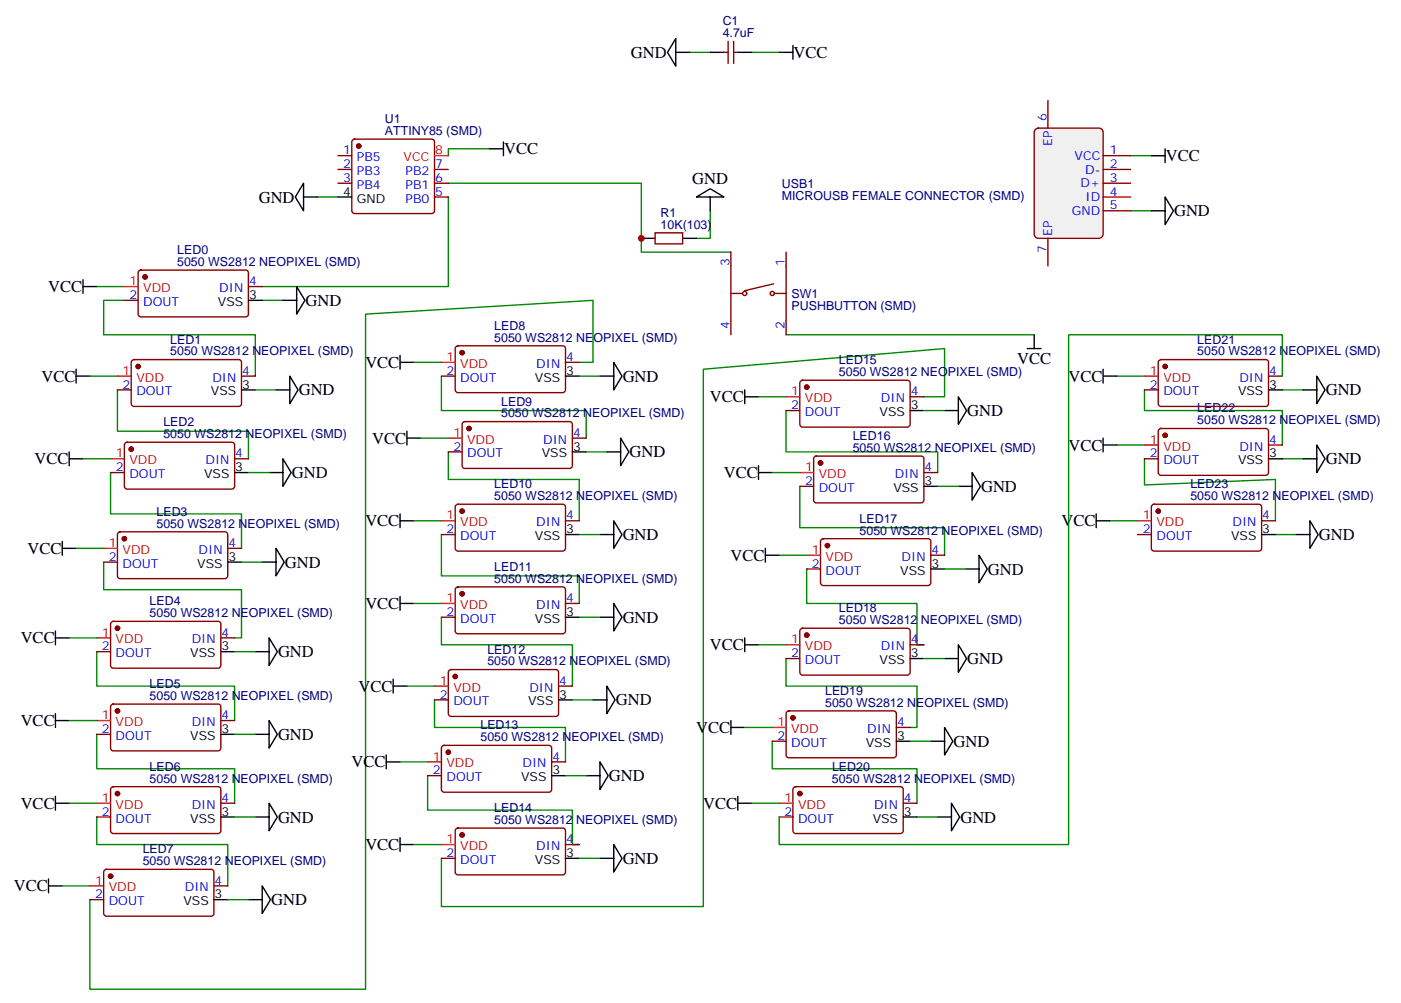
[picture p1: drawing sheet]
<svg xmlns="http://www.w3.org/2000/svg" width="359mm" height="257mm" viewBox="0 0 359 257" stroke-linecap="round" stroke-linejoin="round" font-family="sans-serif">
<g fill="none" stroke="#008700" stroke-width=".35">
<path d="M176.5 13.4h5.3M192.3 13.4h7.1M125.3 38.1h-10.6v1.8M289.3 39.9h5.3M81.2 50.4h5.3M114.7 50.4v23h-47.6M114.7 46.9h49.4v17.7h22.9M181.8 54v7h-3.6M289.3 54h5.3M24.8 73.4h7M31.8 76.9h-5.3v8.8h38.8v10.6M67.1 76.9h5.3"/>
<path d="M23 96.3h7.1M30.1 99.8v10.6h33.5v7.1M65.3 99.8h5.3M105.9 92.8h7.1M113 96.3v8.8h37v7.1M148.2 92.8h3.6v-15.9l-58.2 3.5v172.9h-70.6v-22.9M148.2 96.3h5.3M201.2 85.7h63.5M285.8 96.3h7.1M292.9 99.8v5.3h35.3v8.8M328.2 99.8h5.2M21.2 117.5h7.1"/>
<path d="M107.7 112.2h7M114.7 115.7v7.1h33.5v10.5M150 115.7h5.3M194.1 101.6h7.1M201.2 105.1v10.6h38.8v5.3M236.4 101.6h5.3v-12.3l-61.7 5.2v137.6h-67v-12.3M236.4 105.1h5.3M285.8 113.9h7.1M292.9 117.5v6.7l33.5-1.4v10.5M328.2 117.5h5.2M28.3 121v10.6h33.5v8.8M63.6 121h5.3"/>
<path d="M105.9 133.3h7.1M113 136.9v10.6h35.2v7M148.2 136.9h5.3M197.6 121h7.1M204.7 124.5v10.6h37v7.1M240 124.5h5.3M284.1 133.3h7M326.4 136.9h5.3M19.5 140.4h7M26.5 143.9v7.1h35.3v12.3h-1.8M61.8 143.9h5.3M105.9 154.5h7.1"/>
<path d="M113 158v7.1h33.5v10.6M148.2 158h5.3M199.4 142.2h7M206.4 145.7v8.8h28.3v10.6h1.7M241.7 145.7h5.3M17.7 163.3h7.1M24.8 166.9v8.8h35.2v8.8M60 166.9h5.3M104.1 175.7h7.1M111.2 179.2v7.1h33.5v8.8M146.5 179.2h5.3M194.1 165.1h7.1"/>
<path d="M201.2 168.6v7.1h33.5v10.6h-1.8M236.4 168.6h5.3M17.7 184.5h7.1M24.8 188v8.8h35.2v8.9M60 188h5.3M102.4 195.1h7M109.4 198.6v8.8h37.1v8.9h1.7M144.7 198.6h5.3M190.6 186.3h7M197.6 189.8v7h37.1v8.9M232.9 189.8h5.3M17.7 205.7h7.1"/>
<path d="M24.8 209.2v7.1h33.5v10.5M60 209.2h5.3M105.9 216.3h7.1M148.2 219.8h5.3M192.3 205.7h7.1M234.7 209.2h5.3M15.9 226.8h7.1M58.3 230.4h5.3"/>
</g>
<g fill="none" stroke="#000" stroke-width=".35">
<path d="M172.9 9.9v7l-2.1-3.5zM172.9 13.4h3.6M181.8 13.4h3.5M188.8 13.4h3.5M199.4 13.4h3.5M202.9 11.6v3.6M125.3 38.1h3.5M128.8 36.3v3.6M294.6 39.9h3.6M298.2 38.1v3.5M77.7 46.9v7.1l-2.1-3.6zM77.7 50.4h3.5"/>
<path d="M178.2 50.4l3.6-2.1 3.5 2.1zM181.8 50.4v3.6M294.6 54h3.6M298.2 50.4l2.1 3.6-2.1 3.5zM21.2 73.4h3.6M21.2 71.6v3.5M63.6 76.9h3.5M72.4 76.9h3.5M75.9 73.4l2.1 3.5-2.1 3.5zM164.1 61h3.5M174.7 61h3.5M19.5 96.3h3.5"/>
<path d="M19.5 94.5v3.6M61.8 99.8h3.5M70.6 99.8h3.6M74.2 96.3l2.1 3.5-2.1 3.6zM102.4 91v3.5M102.4 92.8h3.5M144.7 96.3h3.5M153.5 96.3h3.6M157.1 92.8l2.1 3.5-2.1 3.5zM190.6 99.8v3.6M262.9 89.3h3.5M264.7 85.7v3.6"/>
<path d="M282.3 94.5v3.6M282.3 96.3h3.5M324.6 99.8h3.6M333.4 99.8h3.6M337 96.3l2.1 3.5-2.1 3.6zM17.7 117.5h3.5M17.7 115.7v3.5M72.4 117.5l2.1 3.5-2.1 3.5zM104.1 112.2h3.6M104.1 110.4v3.5M146.5 115.7h3.5M155.3 115.7h3.5"/>
<path d="M158.8 112.2l2.1 3.5-2.1 3.5zM190.6 101.6h3.5M194.1 119.2v3.6M232.9 105.1h3.5M241.7 105.1h3.6M245.3 101.6l2.1 3.5-2.1 3.6zM282.3 113.9h3.5M282.3 112.2v3.5M324.6 117.5h3.6M333.4 117.5h3.6M337 113.9l2.1 3.6-2.1 3.5zM15.9 138.6v3.6"/>
<path d="M60 121h3.6M68.9 121h3.5M102.4 133.3h3.5M102.4 131.6v3.5M144.7 136.9h3.5M153.5 136.9h3.6M157.1 133.3l2.1 3.6-2.1 3.5zM194.1 121h3.5M236.4 124.5h3.6M245.3 124.5h3.5M248.8 121l2.1 3.5-2.1 3.6zM280.5 133.3h3.6"/>
<path d="M280.5 131.6v3.5M322.9 136.9h3.5M331.7 136.9h3.5M335.2 133.3l2.1 3.6-2.1 3.5zM15.9 140.4h3.6M58.3 143.9h3.5M67.1 143.9h3.5M70.6 140.4l2.1 3.5-2.1 3.6zM102.4 152.8v3.5M102.4 154.5h3.5M144.7 158h3.5M153.5 158h3.6"/>
<path d="M157.1 154.5l2.1 3.5-2.1 3.6zM195.9 142.2h3.5M195.9 140.4v3.5M238.2 145.7h3.5M247 145.7h3.5M250.5 142.2l2.2 3.5-2.2 3.5zM14.2 161.6v3.5M14.2 163.3h3.5M56.5 166.9h3.5M65.3 166.9h3.6M68.9 163.3l2.1 3.6-2.1 3.5zM100.6 175.7h3.5"/>
<path d="M100.6 173.9v3.5M142.9 179.2h3.6M151.8 179.2h3.5M155.3 175.7l2.1 3.5-2.1 3.5zM190.6 165.1h3.5M190.6 163.3v3.6M232.9 168.6h3.5M241.7 168.6h3.6M245.3 165.1l2.1 3.5-2.1 3.6zM14.2 182.7v3.6M14.2 184.5h3.5M56.5 188h3.5"/>
<path d="M65.3 188h3.6M68.9 184.5l2.1 3.5-2.1 3.6zM98.8 195.1h3.6M98.8 193.3v3.5M141.2 198.6h3.5M150 198.6h3.5M153.5 195.1l2.1 3.5-2.1 3.5zM187 186.3h3.6M187 184.5v3.5M229.4 189.8h3.5M238.2 189.8h3.5M241.7 186.3l2.1 3.5-2.1 3.5z"/>
<path d="M14.2 205.7h3.5M14.2 203.9v3.5M56.5 209.2h3.5M65.3 209.2h3.6M68.9 205.7l2.1 3.5-2.1 3.5zM102.4 216.3h3.5M102.4 214.5v3.5M144.7 219.8h3.5M153.5 219.8h3.6M157.1 216.3l2.1 3.5-2.1 3.5zM188.8 205.7h3.5M188.8 203.9v3.5"/>
<path d="M231.1 209.2h3.6M240 209.2h3.5M243.5 205.7l2.1 3.5-2.1 3.5zM12.4 226.8h3.5M12.4 225.1v3.5M54.8 230.4h3.5M63.6 230.4h3.5M67.1 226.8l2.1 3.6-2.1 3.5z"/>
</g>
<g fill="#870000" stroke="#870000" stroke-width=".35">
<circle cx="296.4" cy="130.9" r=".53"/>
<circle cx="298.2" cy="111.5" r=".53"/>
<circle cx="298.2" cy="93.8" r=".53"/>
<circle cx="204.7" cy="203.2" r=".53"/>
<circle cx="202.9" cy="183.8" r=".53"/>
<circle cx="206.4" cy="162.6" r=".53"/>
<circle cx="211.7" cy="139.7" r=".53"/>
<circle cx="210" cy="118.5" r=".53"/>
<circle cx="206.4" cy="99.1" r=".53"/>
<circle cx="118.3" cy="213.8" r=".53"/>
<circle cx="114.7" cy="192.6" r=".53"/>
<circle cx="116.5" cy="173.2" r=".53"/>
<circle cx="118.3" cy="152" r=".53"/>
<circle cx="118.3" cy="130.9" r=".53"/>
<circle cx="120" cy="109.7" r=".53"/>
<circle cx="118.3" cy="90.3" r=".53"/>
<circle cx="28.3" cy="224.4" r=".53"/>
<circle cx="30.1" cy="203.2" r=".53"/>
<circle cx="30.1" cy="182" r=".53"/>
<circle cx="30.1" cy="160.9" r=".53"/>
<circle cx="31.8" cy="137.9" r=".53"/>
<circle cx="33.6" cy="115" r=".53"/>
<circle cx="35.3" cy="93.8" r=".53"/>
<circle cx="37.1" cy="70.9" r=".53"/>
</g>
<g fill="none" stroke="#870000" stroke-width=".35">
<path d="M185.3 13.4h1M186.3 10.6v5.6M187.7 10.6v5.6M187.7 13.4h1.1M167.6 59.6h7.1v2.8h-7.1zM31.8 76.9h3.5M35.6 69.4l.5-.3h26.8a.71 .71 0 0 1 .7 .7v10.6l-.5 .7h-27l-.5-.2-.3-.5v-10.6zM63.6 73.4h3.5M187 75.1h2.9M187 64.6v21.1M198 72.7l-7.4 1.7M198.3 75.1h2.9"/>
<path d="M201.2 64.6v21.1M30.1 99.8h3.5M33.8 92.3l.5-.2h26.8a.71 .71 0 0 1 .7 .7v10.6l-.5 .6-27 .1-.5-.3-.2-.4v-10.6zM61.8 96.3h3.5M113 96.3h3.5M116.7 88.8l.5-.3h26.8a.71 .71 0 0 1 .7 .8v10.5l-.5 .7h-27l-.5-.2-.2-.5v-10.5zM144.7 92.8h3.5M204.9 97.6l.5-.2h26.8a.71 .71 0 0 1 .7 .7v10.6l-.5 .6-27 .1-.5-.3-.2-.4v-10.6zM292.9 99.8h3.5M296.6 92.3l.5-.2h26.8a.71 .71 0 0 1 .7 .7v10.6l-.4 .6-27.1 .1-.5-.3-.2-.4v-10.6zM324.6 96.3h3.6M32.1 113.4l.4-.2h26.8a.71 .71 0 0 1 .7 .7v10.6l-.4 .7h-27.1l-.5-.2-.2-.5v-10.6z"/>
<path d="M60 117.5h3.6M114.7 115.7h3.6M118.5 108.2l.5-.3h26.8a.71 .71 0 0 1 .7 .8v10.5l-.5 .7h-27l-.5-.2-.2-.5v-10.5zM146.5 112.2h3.5M201.2 105.1h3.5M208.4 117l.5-.2h26.8a.71 .71 0 0 1 .7 .7v10.6l-.4 .6-27.1 .1-.5-.3-.2-.4v-10.6zM232.9 101.6h3.5M292.9 117.5h3.5M296.6 109.9l.5-.2h26.8a.71 .71 0 0 1 .7 .7v10.6l-.4 .7h-27.1l-.5-.2-.2-.5v-10.6zM324.6 113.9h3.6M28.3 121h3.5M30.3 136.4l.5-.2h26.8a.71 .71 0 0 1 .7 .7v10.6l-.5 .6-27 .1-.5-.3-.2-.4v-10.6z"/>
<path d="M113 136.9h3.5M116.7 129.3l.5-.2h26.8a.71 .71 0 0 1 .7 .7v10.6l-.5 .7h-27l-.5-.2-.2-.5v-10.6zM144.7 133.3h3.5M204.7 124.5h3.5M210.2 138.1l.5-.2h26.8a.71 .71 0 0 1 .7 .7v10.6l-.5 .7h-27l-.5-.2-.2-.5v-10.6zM236.4 121h3.6M291.1 136.9h3.5M294.9 129.3l.4-.2h26.9a.71 .71 0 0 1 .7 .7v10.6l-.5 .7h-27.1l-.5-.2-.2-.5v-10.6zM322.9 133.3h3.5M26.5 143.9h3.6M28.5 159.3l.5-.2h26.8a.71 .71 0 0 1 .7 .7v10.6l-.4 .6-27.1 .1-.5-.2-.2-.5v-10.6zM58.3 140.4h3.5"/>
<path d="M113 158h3.5M116.7 150.5l.5-.2h26.8a.71 .71 0 0 1 .7 .7v10.6l-.5 .6-27 .1-.5-.3-.2-.4v-10.6zM144.7 154.5h3.5M206.4 145.7h3.6M238.2 142.2h3.5M24.8 166.9h3.5M56.5 163.3h3.5M111.2 179.2h3.5M115 171.7l.4-.3h26.8a.71 .71 0 0 1 .7 .8v10.5l-.4 .7h-27.1l-.5-.2-.2-.5v-10.5zM142.9 175.7h3.6M201.2 168.6h3.5M204.9 161.1l.5-.2h26.8a.71 .71 0 0 1 .7 .7v10.6l-.5 .6-27 .1-.5-.3-.2-.4v-10.6z"/>
<path d="M232.9 165.1h3.5M24.8 188h3.5M28.5 180.5l.5-.2h26.8a.71 .71 0 0 1 .7 .7v10.6l-.4 .6-27.1 .1-.5-.3-.2-.4v-10.6zM56.5 184.5h3.5M109.4 198.6h3.6M113.2 191.1l.5-.2h26.8a.71 .71 0 0 1 .7 .7v10.5l-.5 .7h-27l-.5-.2-.2-.5v-10.5zM141.2 195.1h3.5M197.6 189.8h3.6M201.4 182.2l.5-.2h26.8a.71 .71 0 0 1 .7 .7v10.6l-.5 .7h-27l-.5-.2-.2-.5v-10.6zM229.4 186.3h3.5M24.8 209.2h3.5M28.5 201.6l.5-.2h26.8a.71 .71 0 0 1 .7 .7v10.6l-.4 .7h-27.1l-.5-.2-.2-.5v-10.6z"/>
<path d="M56.5 205.7h3.5M113 219.8h3.5M116.7 212.2l.5-.2h26.8a.71 .71 0 0 1 .7 .7v10.6l-.5 .7h-27l-.5-.2-.2-.5v-10.6zM144.7 216.3h3.5M199.4 209.2h3.5M203.2 201.6l.4-.2h26.8a.71 .71 0 0 1 .7 .7v10.6l-.4 .7h-27.1l-.5-.2-.2-.5v-10.6zM231.1 205.7h3.6M23 230.4h3.5M26.8 222.8l.4-.2h26.8a.71 .71 0 0 1 .8 .7v10.6l-.5 .6-27.1 .1-.5-.2-.2-.5v-10.6zM54.8 226.8h3.5"/>
<circle cx="190.6" cy="75.1" r=".53"/>
<circle cx="197.6" cy="75.1" r=".53"/>
</g>
<g fill="none" stroke="#f00" stroke-width=".35">
<path d="M31.8 73.4h3.5M30.1 96.3h3.5M113 92.8h3.5M292.9 96.3h3.5M28.3 117.5h3.5M114.7 112.2h3.6M201.2 101.6h3.5M292.9 113.9h3.5M113 133.3h3.5M204.7 121h3.5M291.1 133.3h3.5M26.5 140.4h3.6"/>
<path d="M113 154.5h3.5M206.4 142.2h3.6M24.8 163.3h3.5M111.2 175.7h3.5M201.2 165.1h3.5M24.8 184.5h3.5M109.4 195.1h3.6M197.6 186.3h3.6M24.8 205.7h3.5M113 216.3h3.5M199.4 205.7h3.5M23 226.8h3.5"/>
</g>
<path d="M264.9 33.2l.8-.4h15.5a1.06 1.06 0 0 1 1.1 1.1v26.1l-.2 .6-.9 .4h-15.5l-.6-.2-.4-.8v-26.1z" fill="#f0f0f0" stroke="#870000" stroke-width=".35"/>
<g fill="none" stroke="#870000" stroke-width=".35">
<path d="M86.5 39.9h3.5M90.3 35.8l.4-.2h19.8a.71 .71 0 0 1 .7 .7v17.7l-.2 .5-.5 .2h-19.8l-.5-.3-.2-.4v-17.7zM268.2 25.8v7M282.3 39.9h7M86.5 46.9h3.5M86.5 43.4h3.5M111.2 50.4h3.5M111.2 46.9h3.5M111.2 43.4h3.5M282.3 54h7M282.3 50.4h7M282.3 46.9h7"/>
<path d="M282.3 43.4h7M268.2 61v7.1"/>
</g>
<circle cx="91.8" cy="37.4" r=".53" fill="#870000" stroke="#870000" stroke-width=".35"/>
<path d="M86.5 50.4h3.5" fill="none" stroke="#000" stroke-width=".35"/>
<path d="M111.2 39.9h3.5" fill="none" stroke="#f00" stroke-width=".35"/>
<path d="M328.2 96.3v-10.6h-54.7v130.6h-74.1v-7.1" fill="none" stroke="#008700" stroke-width=".35"/>
<circle cx="164.1" cy="61" r=".88" fill="#c00"/>
<g font-size="4.2">
<text x="161.5" y="14.8">GND</text>
<text x="203.1" y="14.8">VCC</text>
<text x="129" y="39.5">VCC</text>
<text x="298.3" y="41.3">VCC</text>
<text x="177.2" y="47.2">GND</text>
<text x="66.2" y="51.9">GND</text>
<text x="300.5" y="55.4">GND</text>
<text x="12.4" y="74.8">VCC</text>
<text x="78.2" y="78.3">GND</text>
<text x="93.5" y="94.2">VCC</text>
<text x="260.3" y="93.2">VCC</text>
<text x="10.6" y="97.7">VCC</text>
<text x="76.4" y="101.2">GND</text>
<text x="159.3" y="97.7">GND</text>
<text x="273.4" y="97.7">VCC</text>
<text x="339.3" y="101.2">GND</text>
<text x="181.7" y="103">VCC</text>
<text x="247.5" y="106.5">GND</text>
<text x="95.3" y="113.6">VCC</text>
<text x="8.8" y="118.9">VCC</text>
<text x="161.1" y="117.1">GND</text>
<text x="273.4" y="115.4">VCC</text>
<text x="339.3" y="118.9">GND</text>
<text x="74.7" y="122.4">GND</text>
<text x="185.2" y="122.4">VCC</text>
<text x="251.1" y="125.9">GND</text>
<text x="93.5" y="134.8">VCC</text>
<text x="271.6" y="134.8">VCC</text>
<text x="7.1" y="141.8">VCC</text>
<text x="159.3" y="138.3">GND</text>
<text x="187" y="143.6">VCC</text>
<text x="337.5" y="138.3">GND</text>
<text x="72.9" y="145.3">GND</text>
<text x="252.8" y="147.1">GND</text>
<text x="93.5" y="155.9">VCC</text>
<text x="159.3" y="159.5">GND</text>
<text x="5.3" y="164.7">VCC</text>
<text x="181.7" y="166.5">VCC</text>
<text x="71.2" y="168.3">GND</text>
<text x="247.5" y="170">GND</text>
<text x="91.7" y="177.1">VCC</text>
<text x="5.3" y="185.9">VCC</text>
<text x="157.6" y="180.6">GND</text>
<text x="71.2" y="189.4">GND</text>
<text x="178.2" y="187.7">VCC</text>
<text x="244" y="191.2">GND</text>
<text x="90" y="196.5">VCC</text>
<text x="155.8" y="200">GND</text>
<text x="5.3" y="207.1">VCC</text>
<text x="179.9" y="207.1">VCC</text>
<text x="71.2" y="210.6">GND</text>
<text x="245.8" y="210.6">GND</text>
<text x="93.5" y="217.7">VCC</text>
<text x="159.3" y="221.2">GND</text>
<text x="3.5" y="228.2">VCC</text>
<text x="69.4" y="231.8">GND</text>
</g>
<g font-size="3.2" fill="#000080">
<text x="184.9" y="9.5">4.7uF</text>
<text x="184.9" y="6.5">C1</text>
<text x="98.5" y="34.6">ATTINY85 (SMD)</text>
<text x="98.5" y="31.5">U1</text>
<text x="200.1" y="51.2">MICROUSB FEMALE CONNECTOR (SMD)</text>
<text x="200.1" y="48.1">USB1</text>
<text x="169.1" y="58.6">10K(103)</text>
<text x="169.1" y="55.5">R1</text>
<text x="45.3" y="65">LED0</text>
<text x="45.3" y="68.1">5050 WS2812 NEOPIXEL (SMD)</text>
<text x="202.6" y="76.3">SW1</text>
<text x="202.6" y="79.5">PUSHBUTTON (SMD)</text>
<text x="43.6" y="88">LED1</text>
<text x="126.5" y="87.5">5050 WS2812 NEOPIXEL (SMD)</text>
<text x="126.5" y="84.4">LED8</text>
<text x="306.4" y="88">LED21</text>
<text x="43.6" y="91">5050 WS2812 NEOPIXEL (SMD)</text>
<text x="214.7" y="93.2">LED15</text>
<text x="306.4" y="91">5050 WS2812 NEOPIXEL (SMD)</text>
<text x="214.7" y="96.3">5050 WS2812 NEOPIXEL (SMD)</text>
<text x="128.2" y="106.9">5050 WS2812 NEOPIXEL (SMD)</text>
<text x="128.3" y="103.8">LED9</text>
<text x="306.4" y="105.6">LED22</text>
<text x="41.8" y="112.2">5050 WS2812 NEOPIXEL (SMD)</text>
<text x="41.8" y="109.1">LED2</text>
<text x="218.2" y="112.7">LED16</text>
<text x="306.4" y="108.7">5050 WS2812 NEOPIXEL (SMD)</text>
<text x="218.2" y="115.7">5050 WS2812 NEOPIXEL (SMD)</text>
<text x="126.5" y="125">LED10</text>
<text x="304.6" y="125">LED23</text>
<text x="126.5" y="128.1">5050 WS2812 NEOPIXEL (SMD)</text>
<text x="304.6" y="128.1">5050 WS2812 NEOPIXEL (SMD)</text>
<text x="40.1" y="135.1">5050 WS2812 NEOPIXEL (SMD)</text>
<text x="40.1" y="132.1">LED3</text>
<text x="220" y="136.9">5050 WS2812 NEOPIXEL (SMD)</text>
<text x="220" y="133.8">LED17</text>
<text x="126.5" y="149.2">5050 WS2812 NEOPIXEL (SMD)</text>
<text x="126.5" y="146.2">LED11</text>
<text x="38.3" y="155">LED4</text>
<text x="38.3" y="158">5050 WS2812 NEOPIXEL (SMD)</text>
<text x="214.7" y="159.8">5050 WS2812 NEOPIXEL (SMD)</text>
<text x="214.7" y="156.7">LED18</text>
<text x="124.7" y="167.3">LED12</text>
<text x="124.7" y="170.4">5050 WS2812 NEOPIXEL (SMD)</text>
<text x="38.3" y="179.2">5050 WS2812 NEOPIXEL (SMD)</text>
<text x="38.3" y="176.2">LED5</text>
<text x="211.2" y="177.9">LED19</text>
<text x="211.2" y="181">5050 WS2812 NEOPIXEL (SMD)</text>
<text x="123" y="189.8">5050 WS2812 NEOPIXEL (SMD)</text>
<text x="123" y="186.7">LED13</text>
<text x="38.3" y="197.3">LED6</text>
<text x="212.9" y="197.3">LED20</text>
<text x="38.3" y="200.4">5050 WS2812 NEOPIXEL (SMD)</text>
<text x="212.9" y="200.4">5050 WS2812 NEOPIXEL (SMD)</text>
<text x="126.5" y="207.9">LED14</text>
<text x="126.5" y="211">5050 WS2812 NEOPIXEL (SMD)</text>
<text x="36.5" y="221.5">5050 WS2812 NEOPIXEL (SMD)</text>
<text x="36.5" y="218.5">LED7</text>
</g>
<g font-size="3.2" fill="#00f">
<text x="267.8" y="31" transform="rotate(-90 267.8 31)">6</text>
<text x="87.8" y="39.5">1</text>
<text x="91.3" y="41.3">PB5</text>
<text x="269.2" y="37.4" transform="rotate(-90 269.2 37.4)">EP</text>
<text x="275" y="40.9">VCC</text>
<text x="284.1" y="39.5">1</text>
<text x="87.8" y="43">2</text>
<text x="87.8" y="46.6">3</text>
<text x="91.3" y="44.8">PB3</text>
<text x="103.8" y="44.8">PB2</text>
<text x="111.4" y="46.6">6</text>
<text x="111.4" y="43">7</text>
<text x="276.5" y="48">D+</text>
<text x="277.7" y="44.4">D-</text>
<text x="284.1" y="46.6">3</text>
<text x="284.1" y="43">2</text>
<text x="91.3" y="48.3">PB4</text>
<text x="103.8" y="51.9">PB0</text>
<text x="103.8" y="48.3">PB1</text>
<text x="111.4" y="50.1">5</text>
<text x="277.8" y="51.5">ID</text>
<text x="284.1" y="53.6">5</text>
<text x="284.1" y="50.1">4</text>
<text x="274.3" y="55">GND</text>
<text x="267.8" y="64.8" transform="rotate(-90 267.8 64.8)">7</text>
<text x="269.2" y="60.3" transform="rotate(-90 269.2 60.3)">EP</text>
<text x="186.7" y="68.1" transform="rotate(-90 186.7 68.1)">3</text>
<text x="200.8" y="68.1" transform="rotate(-90 200.8 68.1)">1</text>
<text x="33.2" y="76.6">2</text>
<text x="56.1" y="74.8">DIN</text>
<text x="63.7" y="73">4</text>
<text x="36.7" y="78.3">DOUT</text>
<text x="186.7" y="84.2" transform="rotate(-90 186.7 84.2)">4</text>
<text x="200.8" y="84.2" transform="rotate(-90 200.8 84.2)">2</text>
<text x="62" y="96">4</text>
<text x="114.3" y="96">2</text>
<text x="137.3" y="94.2">DIN</text>
<text x="144.9" y="92.4">4</text>
<text x="324.8" y="96">4</text>
<text x="31.4" y="99.5">2</text>
<text x="34.9" y="101.2">DOUT</text>
<text x="54.3" y="97.7">DIN</text>
<text x="117.8" y="97.7">DOUT</text>
<text x="233.1" y="101.2">4</text>
<text x="294.2" y="99.5">2</text>
<text x="297.7" y="101.2">DOUT</text>
<text x="317.2" y="97.7">DIN</text>
<text x="202.5" y="104.8">2</text>
<text x="206" y="106.5">DOUT</text>
<text x="225.4" y="103">DIN</text>
<text x="139" y="113.6">DIN</text>
<text x="146.6" y="111.8">4</text>
<text x="324.8" y="113.6">4</text>
<text x="52.6" y="118.9">DIN</text>
<text x="60.2" y="117.1">4</text>
<text x="116.1" y="115.4">2</text>
<text x="119.6" y="117.1">DOUT</text>
<text x="294.2" y="117.1">2</text>
<text x="297.7" y="118.9">DOUT</text>
<text x="317.2" y="115.4">DIN</text>
<text x="29.6" y="120.6">2</text>
<text x="33.1" y="122.4">DOUT</text>
<text x="206" y="124.2">2</text>
<text x="209.5" y="125.9">DOUT</text>
<text x="229" y="122.4">DIN</text>
<text x="236.6" y="120.6">4</text>
<text x="114.3" y="136.5">2</text>
<text x="137.3" y="134.8">DIN</text>
<text x="144.9" y="133">4</text>
<text x="292.4" y="136.5">2</text>
<text x="315.4" y="134.8">DIN</text>
<text x="323" y="133">4</text>
<text x="27.9" y="143.6">2</text>
<text x="50.8" y="141.8">DIN</text>
<text x="58.5" y="140.1">4</text>
<text x="117.8" y="138.3">DOUT</text>
<text x="230.7" y="143.6">DIN</text>
<text x="238.4" y="141.8">4</text>
<text x="295.9" y="138.3">DOUT</text>
<text x="31.4" y="145.3">DOUT</text>
<text x="207.8" y="145.3">2</text>
<text x="211.3" y="147.1">DOUT</text>
<text x="137.3" y="155.9">DIN</text>
<text x="144.9" y="154.2">4</text>
<text x="114.3" y="157.7">2</text>
<text x="117.8" y="159.5">DOUT</text>
<text x="26.1" y="166.5">2</text>
<text x="49.1" y="164.7">DIN</text>
<text x="56.7" y="163">4</text>
<text x="225.4" y="166.5">DIN</text>
<text x="233.1" y="164.7">4</text>
<text x="29.6" y="168.3">DOUT</text>
<text x="202.5" y="168.3">2</text>
<text x="206" y="170">DOUT</text>
<text x="112.5" y="178.9">2</text>
<text x="135.5" y="177.1">DIN</text>
<text x="143.1" y="175.3">4</text>
<text x="49.1" y="185.9">DIN</text>
<text x="56.7" y="184.1">4</text>
<text x="116" y="180.6">DOUT</text>
<text x="229.6" y="185.9">4</text>
<text x="26.1" y="187.7">2</text>
<text x="29.6" y="189.4">DOUT</text>
<text x="199" y="189.4">2</text>
<text x="202.5" y="191.2">DOUT</text>
<text x="221.9" y="187.7">DIN</text>
<text x="133.7" y="196.5">DIN</text>
<text x="141.4" y="194.7">4</text>
<text x="110.8" y="198.3">2</text>
<text x="114.3" y="200">DOUT</text>
<text x="26.1" y="208.8">2</text>
<text x="49.1" y="207.1">DIN</text>
<text x="56.7" y="205.3">4</text>
<text x="200.7" y="208.8">2</text>
<text x="223.7" y="207.1">DIN</text>
<text x="231.3" y="205.3">4</text>
<text x="29.6" y="210.6">DOUT</text>
<text x="144.9" y="215.9">4</text>
<text x="204.2" y="210.6">DOUT</text>
<text x="114.3" y="219.4">2</text>
<text x="117.8" y="221.2">DOUT</text>
<text x="137.3" y="217.7">DIN</text>
<text x="54.9" y="226.5">4</text>
<text x="24.3" y="230">2</text>
<text x="27.8" y="231.8">DOUT</text>
<text x="47.3" y="228.2">DIN</text>
</g>
<g font-size="3.2" fill="#f00">
<text x="103.3" y="41.3">VCC</text>
<text x="111.4" y="39.5">8</text>
<text x="33.2" y="73">1</text>
<text x="36.7" y="74.8">VDD</text>
<text x="31.4" y="96">1</text>
<text x="114.3" y="92.4">1</text>
<text x="117.8" y="94.2">VDD</text>
<text x="294.2" y="96">1</text>
<text x="34.9" y="97.7">VDD</text>
<text x="202.5" y="101.2">1</text>
<text x="297.7" y="97.7">VDD</text>
<text x="206" y="103">VDD</text>
<text x="116.1" y="111.8">1</text>
<text x="119.6" y="113.6">VDD</text>
<text x="294.2" y="113.6">1</text>
<text x="29.6" y="117.1">1</text>
<text x="33.1" y="118.9">VDD</text>
<text x="297.7" y="115.4">VDD</text>
<text x="206" y="120.6">1</text>
<text x="209.5" y="122.4">VDD</text>
<text x="114.3" y="133">1</text>
<text x="117.8" y="134.8">VDD</text>
<text x="292.4" y="133">1</text>
<text x="295.9" y="134.8">VDD</text>
<text x="27.9" y="140.1">1</text>
<text x="31.4" y="141.8">VDD</text>
<text x="207.8" y="141.8">1</text>
<text x="211.3" y="143.6">VDD</text>
<text x="114.3" y="154.2">1</text>
<text x="117.8" y="155.9">VDD</text>
<text x="26.1" y="163">1</text>
<text x="29.6" y="164.7">VDD</text>
<text x="202.5" y="164.7">1</text>
<text x="206" y="166.5">VDD</text>
<text x="112.5" y="175.3">1</text>
<text x="116" y="177.1">VDD</text>
<text x="26.1" y="184.1">1</text>
<text x="29.6" y="185.9">VDD</text>
<text x="199" y="185.9">1</text>
<text x="202.5" y="187.7">VDD</text>
<text x="110.8" y="194.7">1</text>
<text x="114.3" y="196.5">VDD</text>
<text x="26.1" y="205.3">1</text>
<text x="29.6" y="207.1">VDD</text>
<text x="200.7" y="205.3">1</text>
<text x="204.2" y="207.1">VDD</text>
<text x="114.3" y="215.9">1</text>
<text x="117.8" y="217.7">VDD</text>
<text x="24.3" y="226.5">1</text>
<text x="27.8" y="228.2">VDD</text>
</g>
<g font-size="3.2">
<text x="87.8" y="50.1">4</text>
<text x="91.3" y="51.9">GND</text>
<text x="63.7" y="76.6">3</text>
<text x="55.8" y="78.3">VSS</text>
<text x="144.9" y="96">3</text>
<text x="54" y="101.2">VSS</text>
<text x="62" y="99.5">3</text>
<text x="136.9" y="97.7">VSS</text>
<text x="316.8" y="101.2">VSS</text>
<text x="324.8" y="99.5">3</text>
<text x="225.1" y="106.5">VSS</text>
<text x="233.1" y="104.8">3</text>
<text x="138.7" y="117.1">VSS</text>
<text x="146.6" y="115.4">3</text>
<text x="316.8" y="118.9">VSS</text>
<text x="324.8" y="117.1">3</text>
<text x="52.2" y="122.4">VSS</text>
<text x="60.2" y="120.6">3</text>
<text x="228.6" y="125.9">VSS</text>
<text x="236.6" y="124.2">3</text>
<text x="144.9" y="136.5">3</text>
<text x="323" y="136.5">3</text>
<text x="58.5" y="143.6">3</text>
<text x="136.9" y="138.3">VSS</text>
<text x="315.1" y="138.3">VSS</text>
<text x="50.5" y="145.3">VSS</text>
<text x="230.4" y="147.1">VSS</text>
<text x="238.4" y="145.3">3</text>
<text x="136.9" y="159.5">VSS</text>
<text x="144.9" y="157.7">3</text>
<text x="56.7" y="166.5">3</text>
<text x="48.7" y="168.3">VSS</text>
<text x="225.1" y="170">VSS</text>
<text x="233.1" y="168.3">3</text>
<text x="143.1" y="178.9">3</text>
<text x="135.1" y="180.6">VSS</text>
<text x="48.7" y="189.4">VSS</text>
<text x="56.7" y="187.7">3</text>
<text x="221.6" y="191.2">VSS</text>
<text x="229.6" y="189.4">3</text>
<text x="133.4" y="200">VSS</text>
<text x="141.4" y="198.3">3</text>
<text x="56.7" y="208.8">3</text>
<text x="231.3" y="208.8">3</text>
<text x="48.7" y="210.6">VSS</text>
<text x="223.3" y="210.6">VSS</text>
<text x="136.9" y="221.2">VSS</text>
<text x="144.9" y="219.4">3</text>
<text x="46.9" y="231.8">VSS</text>
<text x="54.9" y="230">3</text>
</g>
</svg>
